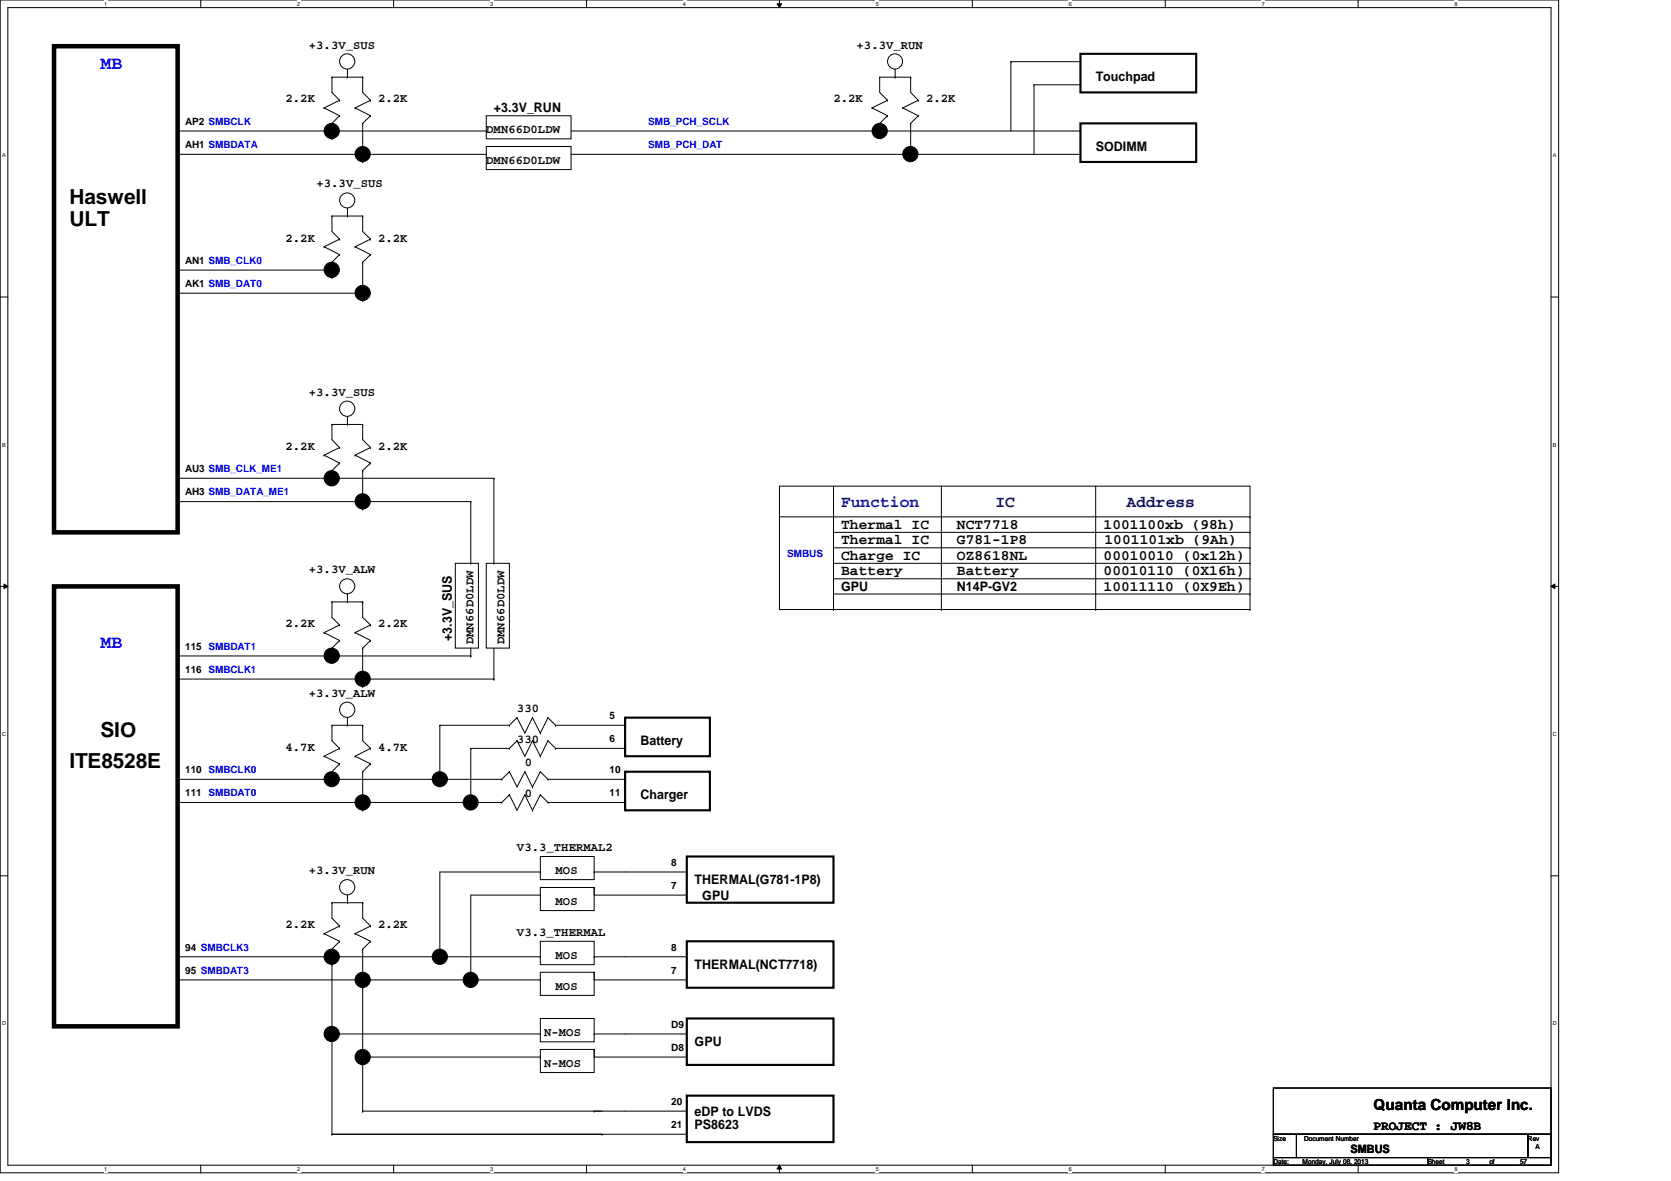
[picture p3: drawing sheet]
<svg xmlns="http://www.w3.org/2000/svg" width="297mm" height="210mm" viewBox="0 0 297 210" stroke-linecap="round" stroke-linejoin="round" font-family="sans-serif">
<path d="M0 0h277.1v208.4h-277.1zM1.4 1.4h274.3v205.7h-274.3z" fill="none" stroke="#000" stroke-width=".18"/>
<g fill="#fff">
<path d="M18.5 .1h.6v1.1h-.6z"/>
<path d="M18.5 207.2h.6v1.1h-.6z"/>
</g>
<path d="M35.7 0v1.4M35.7 207.1v1.3" fill="none" stroke="#000" stroke-width=".18"/>
<g fill="#fff">
<path d="M52.8 .1h.6v1.1h-.6z"/>
<path d="M52.8 207.2h.6v1.1h-.6z"/>
</g>
<path d="M70 0v1.4M70 207.1v1.3" fill="none" stroke="#000" stroke-width=".18"/>
<g fill="#fff">
<path d="M87.1 .1h.6v1.1h-.6z"/>
<path d="M87.1 207.2h.6v1.1h-.6z"/>
</g>
<path d="M104.3 0v1.4M104.3 207.1v1.3" fill="none" stroke="#000" stroke-width=".18"/>
<g fill="#fff">
<path d="M121.4 .1h.6v1.1h-.6z"/>
<path d="M121.4 207.2h.6v1.1h-.6z"/>
</g>
<path d="M138.1 .7h.8l-.3 .7zM138.6 0v1.4M138.6 207.1l.3 .7h-.8zM138.6 207.1v1.3" fill="none" stroke="#000" stroke-width=".18"/>
<path d="M138.1 .7h.8l-.3 .7zM138.6 207.1l.3 .7h-.8z" fill="#000"/>
<g fill="#fff">
<path d="M155.7 .1h.5v1.1h-.5z"/>
<path d="M155.7 207.2h.5v1.1h-.5z"/>
</g>
<path d="M172.8 0v1.4M172.8 207.1v1.3" fill="none" stroke="#000" stroke-width=".18"/>
<g fill="#fff">
<path d="M190 .1h.5v1.1h-.5z"/>
<path d="M190 207.2h.5v1.1h-.5z"/>
</g>
<path d="M207.1 0v1.4M207.1 207.1v1.3" fill="none" stroke="#000" stroke-width=".18"/>
<g fill="#fff">
<path d="M224.3 .1h.5v1.1h-.5z"/>
<path d="M224.3 207.2h.5v1.1h-.5z"/>
</g>
<path d="M241.4 0v1.4M241.4 207.1v1.3" fill="none" stroke="#000" stroke-width=".18"/>
<g fill="#fff">
<path d="M258.6 .1h.5v1.1h-.5z"/>
<path d="M258.6 207.2h.5v1.1h-.5z"/>
<path d="M.4 27.1h.6v1.1h-.6z"/>
<path d="M276.1 27.1h.6v1.1h-.6z"/>
<path d="M.4 78.5h.6v1.1h-.6z"/>
<path d="M276.1 78.5h.6v1.1h-.6z"/>
</g>
<path d="M0 52.8h1.4M275.7 52.8h1.4" fill="none" stroke="#000" stroke-width=".18"/>
<g fill="#fff">
<path d="M.4 129.9h.7v1.1h-.7z"/>
<path d="M276.1 129.9h.7v1.1h-.7z"/>
</g>
<path d="M0 104.2h1.4M.7 103.8l.7 .4-.7 .4zM275.7 104.2l.7-.4v.8zM275.7 104.2h1.4" fill="none" stroke="#000" stroke-width=".18"/>
<path d="M.7 103.8l.7 .4-.7 .4zM275.7 104.2l.7-.4v.8z" fill="#000"/>
<g fill="#fff">
<path d="M.4 181.4h.7v1.1h-.7z"/>
<path d="M276.1 181.4h.7v1.1h-.7z"/>
</g>
<g fill="none" stroke="#000" stroke-width=".18">
<path d="M57.6 19.2h.1M57.6 19.2l2.8 1.4M59 13.7h.1M59 13.7v2.7l1.4 1.4M59 13.7h5.5M60.4 17.8h.1M60.4 17.8l-2.8 1.4M61.8 13.7h.1M61.8 12.3v1.4M63.1 19.2h.1M63.1 19.2l2.8 1.4M64.5 13.7h.1"/>
<path d="M64.5 13.7v2.7l1.4 1.4M65.9 17.8h.1M65.9 17.8l-2.8 1.4M155 19.2h.1M155 19.2l2.8 1.4M156.4 13.7h.1M156.4 13.7v2.7l1.4 1.4M156.4 13.7h5.5M157.8 17.8h.1M157.8 17.8l-2.8 1.4M159.1 13.7h.1M159.1 12.3v1.4"/>
<path d="M160.5 19.2h.1M160.5 19.2l2.7 1.4M161.9 13.7h.1M161.9 13.7v2.7l1.3 1.4M163.2 17.8h.1M163.2 17.8l-2.7 1.4M179.7 11h.1M179.7 11v12.3M179.7 11h12.4M183.8 15.1h.1M183.8 15.1v12.3M183.8 15.1h8.3"/>
<path d="M192.1 11h.1M192.1 15.1h.1M31.6 23.3h54.8M31.6 27.4h54.8M59 21.9h.1M59 24.7h.1M59 38.4h.1M59 21.9v2.8M59 38.4v2.7l1.4 1.4M59 38.4h5.5M60.4 20.6h.1M60.4 20.6l-1.4 1.3"/>
<path d="M61.8 38.4h.1M61.8 37v1.4M64.5 28.8h.1M64.5 21.9h.1M64.5 38.4h.1M64.5 21.9v6.9M64.5 38.4v2.7l1.4 1.4M65.9 20.6h.1M65.9 20.6l-1.4 1.3M86.4 20.6h15.1v4.1h-15.1zM86.4 26h15.1v4.1h-15.1zM86.4 23.3h.1"/>
<path d="M86.4 27.4h.1M101.5 23.3h90.6M101.5 27.4h90.6M156.4 21.9h.1M156.4 23.3h.1M156.4 21.9v1.4M157.8 20.6h.1M157.8 20.6l-1.4 1.3M161.9 27.4h.1M161.9 21.9h.1M161.9 21.9v5.5M163.2 20.6h.1"/>
<path d="M163.2 20.6l-1.3 1.3M192.1 23.3h.1M192.1 27.4h.1M31.6 48h27.4M31.6 52.1h32.9M57.6 43.9h.1M57.6 43.9l2.8 1.4M59 48h.1M59 46.6h.1M59 49.4h.1M59 46.6v2.8M60.4 42.5h.1"/>
<path d="M60.4 45.3h.1M60.4 45.3l-1.4 1.3M60.4 42.5l-2.8 1.4M63.1 43.9h.1M63.1 43.9l2.8 1.4M64.5 53.5h.1M64.5 46.6h.1M64.5 52.1h.1M64.5 46.6v6.9M65.9 42.5h.1M65.9 45.3h.1M65.9 45.3l-1.4 1.3"/>
<path d="M65.9 42.5l-2.8 1.4M59 75.4h.1M59 75.4v2.7l1.4 1.4M59 75.4h5.5M60.4 79.5h.1M60.4 79.5l-2.8 1.4M61.8 75.4h.1M61.8 74v1.4M64.5 75.4h.1M64.5 75.4v2.7l1.4 1.4M65.9 79.5h.1M65.9 79.5l-2.8 1.4"/>
<path d="M31.6 85h56.2M31.6 89.2h52.1M57.6 80.9h.1M57.6 80.9l2.8 1.4M59 83.7h.1M60.4 82.3h.1M60.4 82.3l-1.4 1.4M63.1 80.9h.1M63.1 80.9l2.8 1.4M64.5 83.7h.1M64.5 90.5h.1M64.5 83.7v6.8"/>
<path d="M65.9 82.3h.1M65.9 82.3l-1.4 1.4M83.7 89.2h.1M83.7 89.2v10.9M87.8 85h.1M87.8 85v15.1M138.6 86.4h83.6v21.9h-83.6zM138.6 91.9h83.6M148.2 94.6h74M148.2 97.4h74M148.2 86.4v21.9M167.3 86.4v21.9"/>
<path d="M194.8 86.4v21.9M222.2 91.9h.1M222.2 94.6h.1M222.2 97.4h.1M31.6 116.6h52.1M57.6 112.4h.1M57.6 112.4l2.8 1.4M59 115.2h.1M59 107h.1M59 107v2.7l1.4 1.4M59 107h5.5M60.4 111.1h.1"/>
<path d="M60.4 113.8h.1M60.4 113.8l-1.4 1.4M60.4 111.1l-2.8 1.3M61.8 107h.1M61.8 105.6v1.4M63.1 112.4h.1M63.1 112.4l2.8 1.4M64.5 115.2h.1M64.5 107h.1M64.5 107v2.7l1.4 1.4M64.5 115.2v6.8M65.9 111.1h.1"/>
<path d="M65.9 113.8h.1M65.9 113.8l-1.4 1.4M65.9 111.1l-2.8 1.3M80.9 100.1h4.1v15.1h-4.1zM83.7 100.1h.1M83.7 116.6h.1M83.7 115.2v1.4M86.4 100.1h4.1v15.1h-4.1zM87.8 100.1h.1M87.8 115.2v5.5M138.6 108.3h83.6M148.2 108.3h.1"/>
<path d="M148.2 100.1h74M148.2 102.9h74M148.2 105.6h74M167.3 108.3h.1M194.8 108.3h.1M222.2 108.3h.1M222.2 100.1h.1M222.2 102.9h.1M222.2 105.6h.1M31.6 120.7h56.2M31.6 138.5h57.6M57.6 134.4h.1"/>
<path d="M57.6 134.4l2.8 1.4M59 137.2h.1M59 128.9h.1M59 128.9v2.8l1.4 1.3M59 128.9h5.5M60.4 133h.1M60.4 135.8h.1M60.4 135.8l-1.4 1.4M60.4 133l-2.8 1.4M61.8 128.9h.1M61.8 127.6v1.3M63.1 134.4h.1"/>
<path d="M63.1 134.4l2.8 1.4M64.5 122h.1M64.5 137.2h.1M64.5 128.9h.1M64.5 128.9v2.8l1.4 1.3M64.5 137.2v6.8M65.9 133h.1M65.9 135.8h.1M65.9 135.8l-1.4 1.4M65.9 133l-2.8 1.4M78.2 128.9h.1M78.2 128.9h12.3"/>
<path d="M78.2 128.9v9.6M83.7 133h.1M83.7 133v9.6M83.7 133h6.8M87.8 120.7h.1M89.2 138.5h.1M90.5 128.9h.1M90.5 133h.1M90.5 137.2h.1M90.5 137.2l1.4 2.7 1.4-2.7M90.5 137.2l-1.3 1.3M91.9 127.6h.1"/>
<path d="M91.9 131.7h.1M91.9 127.6l1.4 2.7 1.4-2.7M91.9 127.6l-1.4 1.3M91.9 131.7l1.4 2.7 1.4-2.7M91.9 131.7l-1.4 1.3M93.3 137.2h.1M93.3 137.2l1.4 2.7M94.7 127.6h.1M94.7 131.7h.1M94.7 139.9h.1M94.7 127.6l1.4 2.7M94.7 131.7l1.4 2.7"/>
<path d="M96.1 130.3h.1M96.1 134.4h.1M96.1 137.2h.1M96.1 137.2l-1.4 2.7M96.1 137.2l1.3 1.3M97.4 127.6h.1M97.4 131.7h.1M97.4 138.5h.1M97.4 138.5h13.7M97.4 127.6l-1.3 2.7M97.4 127.6l1.4 1.3M97.4 131.7l-1.3 2.7"/>
<path d="M97.4 131.7l1.4 1.3M98.8 128.9h.1M98.8 133h.1M98.8 128.9h12.3M98.8 133h12.3M111.1 128.9h.1M111.1 133h.1M111.1 138.5h.1M0 155.7h1.4M31.6 142.6h57.6M61.8 159.1v1.3M64.5 144h.1"/>
<path d="M89.2 142.6h.1M90.5 141.3h.1M90.5 141.3l1.4 2.7 1.4-2.7M90.5 141.3l-1.3 1.3M93.3 141.3h.1M93.3 141.3l1.4 2.7M94.7 144h.1M96.1 152.2h9.5v4.1h-9.5zM96.1 157.7h9.5v4.1h-9.5zM96.1 141.3h.1M96.1 155h.1M96.1 159.1h.1"/>
<path d="M96.1 159.1h-12.4v15.1M96.1 155h-17.9v15.1M96.1 141.3l-1.4 2.7M96.1 141.3l1.3 1.3M97.4 142.6h.1M97.4 142.6h13.7M105.6 155h.1M105.6 157.7h.1M105.6 157.7v1.4h16.5M105.6 155h16.5M111.1 142.6h.1M122.1 155h.1"/>
<path d="M122.1 159.1h.1M275.7 155.7h1.4M31.6 170.1h.1M31.6 174.2h.1M31.6 170.1h64.5M31.6 174.2h64.5M57.6 165.9h.1M57.6 165.9l2.8 1.4M59 168.7h.1M59 160.4h.1M59 171.4h.1M59 160.4v2.8l1.4 1.4"/>
<path d="M59 171.4v30.2M59 160.4h5.5M60.4 164.6h.1M60.4 167.3h.1M60.4 167.3l-1.4 1.4M60.4 164.6l-2.8 1.3M61.8 160.4h.1M63.1 165.9h.1M63.1 165.9l2.8 1.4M64.5 168.7h.1M64.5 175.6h.1M64.5 160.4h.1"/>
<path d="M64.5 174.2h.1M64.5 160.4v2.8l1.4 1.4M64.5 168.7v28.8M65.9 164.6h.1M65.9 167.3h.1M65.9 167.3l-1.4 1.4M65.9 164.6l-2.8 1.3M78.2 170.1h.1M83.7 174.2h.1M96.1 167.3h9.5v4.1h-9.5zM96.1 172.8h9.5v4.1h-9.5zM96.1 170.1h.1"/>
<path d="M96.1 174.2h.1M105.6 170.1h.1M105.6 172.8h.1M105.6 172.8v1.4h16.5M105.6 170.1h16.5M122.1 170.1h.1M122.1 174.2h.1M59 183.8h37.1M64.5 197.5h.1M64.5 187.9h31.6M64.5 197.5h57.6M96.1 181h9.5v4.2h-9.5z"/>
<path d="M96.1 186.5h9.5v4.1h-9.5zM96.1 183.8h.1M96.1 187.9h.1M105.6 183.8h.1M105.6 186.5h.1M105.6 197.5h.1M105.6 183.8h16.5M105.6 186.5v1.4h16.5M122.1 183.8h.1M122.1 187.9h.1M122.1 197.5h.1M226.4 193.4h49.3v8.2h-49.3z"/>
<path d="M59 201.6h.1M59 201.6h63.1M107 201.6h.1M122.1 201.6h.1M226.4 201.6h4.1v4.1h-4.1zM226.4 205.7h27.4v1.4h-27.4zM230.5 201.6h41.1v4.1h-41.1zM253.8 205.7h21.9v1.4h-21.9zM271.6 201.6h4.1v4.1h-4.1z"/>
<circle cx="61.7" cy="10.9" r="1.35"/>
<circle cx="159.1" cy="10.9" r="1.35"/>
<circle cx="59" cy="23.3" r="1.35"/>
<circle cx="61.7" cy="35.6" r="1.34"/>
<circle cx="64.5" cy="27.4" r="1.35"/>
<circle cx="156.4" cy="23.3" r="1.35"/>
<circle cx="161.8" cy="27.4" r="1.35"/>
<circle cx="59" cy="48" r="1.35"/>
<circle cx="64.5" cy="52.1" r="1.35"/>
<circle cx="61.7" cy="72.6" r="1.35"/>
<circle cx="59" cy="85" r="1.35"/>
<circle cx="64.5" cy="89.1" r="1.35"/>
<circle cx="59" cy="116.5" r="1.35"/>
<circle cx="61.7" cy="104.2" r="1.34"/>
<circle cx="59" cy="138.5" r="1.34"/>
<circle cx="61.7" cy="126.1" r="1.35"/>
<circle cx="64.5" cy="120.6" r="1.35"/>
<circle cx="78.2" cy="138.5" r="1.34"/>
<circle cx="61.7" cy="157.7" r="1.35"/>
<circle cx="64.5" cy="142.6" r="1.35"/>
<circle cx="83.7" cy="142.6" r="1.35"/>
<circle cx="59" cy="170" r="1.35"/>
<circle cx="64.5" cy="174.2" r="1.35"/>
<circle cx="78.2" cy="170" r="1.35"/>
<circle cx="83.7" cy="174.1" r="1.35"/>
<circle cx="59" cy="183.8" r="1.35"/>
<circle cx="64.5" cy="187.9" r="1.35"/>
</g>
<path d="M9.6 8.2h22v86.4h-22zM9.6 104.2h22v78.2h-22z" fill="none" stroke="#000" stroke-width=".8"/>
<g fill="#000">
<circle cx="59" cy="23.3" r="1.35"/>
<circle cx="64.5" cy="27.4" r="1.35"/>
<circle cx="156.4" cy="23.3" r="1.35"/>
<circle cx="161.8" cy="27.4" r="1.35"/>
<circle cx="59" cy="48" r="1.35"/>
<circle cx="64.5" cy="52.1" r="1.35"/>
<circle cx="59" cy="85" r="1.35"/>
<circle cx="64.5" cy="89.1" r="1.35"/>
<circle cx="59" cy="116.5" r="1.35"/>
<circle cx="59" cy="138.5" r="1.34"/>
<circle cx="64.5" cy="120.6" r="1.35"/>
<circle cx="78.2" cy="138.5" r="1.34"/>
<circle cx="64.5" cy="142.6" r="1.35"/>
<circle cx="83.7" cy="142.6" r="1.35"/>
<circle cx="59" cy="170" r="1.35"/>
<circle cx="64.5" cy="174.2" r="1.35"/>
<circle cx="78.2" cy="170" r="1.35"/>
<circle cx="83.7" cy="174.1" r="1.35"/>
<circle cx="59" cy="183.8" r="1.35"/>
<circle cx="64.5" cy="187.9" r="1.35"/>
</g>
<path d="M192.1 9.6h20.5v6.8h-20.5zM192.1 21.9h20.5v6.9h-20.5zM111.1 127.6h15.1v6.8h-15.1zM111.1 137.2h15.1v6.8h-15.1zM122.1 152.2h26.1v8.2h-26.1zM122.1 167.3h26.1v8.3h-26.1zM122.1 181h26.1v8.3h-26.1zM122.1 194.7h26.1v8.3h-26.1z" fill="none" stroke="#000" stroke-width=".38"/>
<g font-size="3.7">
<text x="12.4" y="36.3">Haswell</text>
<text x="12.4" y="40.1">ULT</text>
<text x="17.9" y="131">SIO</text>
<text x="12.4" y="136.4">ITE8528E</text>
</g>
<g font-size="3.3" fill="#00f">
<text x="17.9" y="12.3">MB</text>
<text x="17.9" y="115.1">MB</text>
</g>
<text font-size="2.9" fill="#0000a0" x="149.5" y="90.2">Function</text>
<g font-size="2.9" fill="#000080">
<text x="177" y="90.2">IC</text>
<text x="200.3" y="90.2">Address</text>
</g>
<text font-size="2.7" x="244.2" y="197.3">Quanta Computer Inc.</text>
<g font-size="2.6">
<text x="149.5" y="94">Thermal IC</text>
<text x="170.1" y="94">NCT7718</text>
<text x="196.2" y="94">1001100xb (98h)</text>
<text x="149.5" y="99.5">Charge IC</text>
<text x="149.5" y="96.7">Thermal IC</text>
<text x="170.1" y="99.5">OZ8618NL</text>
<text x="170.1" y="96.7">G781-1P8</text>
<text x="196.2" y="99.5">00010010 (0x12h)</text>
<text x="196.3" y="96.7">1001101xb (9Ah)</text>
<text x="149.5" y="102.2">Battery</text>
<text x="170.1" y="102.2">Battery</text>
<text x="196.2" y="102.2">00010110 (0X16h)</text>
<text x="196.2" y="105">10011110 (0X9Eh)</text>
</g>
<g font-size="2.3">
<text x="194.8" y="14.5">Touchpad</text>
<text x="87.8" y="20">+3.3V_RUN</text>
<text x="194.8" y="26.8">SODIMM</text>
<text x="149.5" y="105">GPU</text>
<text x="170.1" y="105">N14P-GV2</text>
<text x="80.3" y="114" transform="rotate(-90 80.3 114)">+3.3V_SUS</text>
<text x="113.9" y="132.5">Battery</text>
<text x="113.9" y="142">Charger</text>
<text x="123.5" y="157.1">THERMAL(G781-1P8)</text>
<text x="124.8" y="159.9">GPU</text>
<text x="123.5" y="172.2">THERMAL(NCT7718)</text>
<text x="123.5" y="185.9">GPU</text>
<text x="123.5" y="198.3">eDP to LVDS</text>
<text x="123.5" y="200.7">PS8623</text>
<text x="244.2" y="200.8">PROJECT : JW8B</text>
</g>
<g font-size="2.2">
<text x="54.9" y="8.6">+3.3V_SUS</text>
<text x="152.3" y="8.6">+3.3V_RUN</text>
<text x="50.8" y="18.2">2.2K</text>
<text x="67.2" y="18.2">2.2K</text>
<text x="86.4" y="23.7">DMN66D0LDW</text>
<text x="148.2" y="18.2">2.2K</text>
<text x="164.6" y="18.2">2.2K</text>
<text x="86.4" y="29.2">DMN66D0LDW</text>
<text x="56.3" y="33.3">+3.3V_SUS</text>
<text x="50.8" y="42.9">2.2K</text>
<text x="67.2" y="42.9">2.2K</text>
<text x="54.9" y="70.4">+3.3V_SUS</text>
<text x="50.8" y="79.9">2.2K</text>
<text x="67.2" y="79.9">2.2K</text>
<text x="54.9" y="101.9">+3.3V_ALW</text>
<text x="50.8" y="111.5">2.2K</text>
<text x="67.2" y="111.5">2.2K</text>
<text x="84.2" y="114.5" transform="rotate(-90 84.2 114.5)">DMN66D0LDW</text>
<text x="89.7" y="114.5" transform="rotate(-90 89.7 114.5)">DMN66D0LDW</text>
<text x="54.9" y="123.8">+3.3V_ALW</text>
<text x="91.9" y="126.6">330</text>
<text x="50.8" y="133.4">4.7K</text>
<text x="67.2" y="133.4">4.7K</text>
<text x="91.9" y="132.1">330</text>
<text x="93.3" y="136.2">0</text>
<text x="93.3" y="141.6">0</text>
<text x="54.9" y="155.4">+3.3V_RUN</text>
<text x="91.9" y="151.3">V3.3_THERMAL2</text>
<text x="98.8" y="155.4">MOS</text>
<text x="98.8" y="160.9">MOS</text>
<text x="50.8" y="165">2.2K</text>
<text x="67.2" y="165">2.2K</text>
<text x="91.9" y="166.4">V3.3_THERMAL</text>
<text x="98.8" y="170.5">MOS</text>
<text x="98.8" y="175.9">MOS</text>
<text x="96.7" y="184.2">N-MOS</text>
<text x="96.7" y="189.7">N-MOS</text>
</g>
<text font-size="2" x="240.1" y="204.9">SMBUS</text>
<g font-size="1.8">
<text x="32.9" y="22.2">AP2 SMBCLK</text>
<text x="32.9" y="26.3">AH1 SMBDATA</text>
<text x="32.9" y="46.9">AN1 SMB_CLK0</text>
<text x="32.9" y="51">AK1 SMB_DAT0</text>
<text x="32.9" y="83.9">AU3 SMB_CLK_ME1</text>
<text x="32.9" y="88.1">AH3 SMB_DATA_ME1</text>
<text x="32.9" y="119.6">116 SMBCLK1</text>
<text x="32.9" y="115.5">115 SMBDAT1</text>
<text x="108.4" y="127.8">5</text>
<text x="108.4" y="132">6</text>
<text x="32.9" y="137.4">110 SMBCLK0</text>
<text x="108.4" y="137.4">10</text>
<text x="32.9" y="141.5">111 SMBDAT0</text>
<text x="108.4" y="141.5">11</text>
<text x="119.3" y="153.9">8</text>
<text x="119.3" y="158">7</text>
<text x="32.9" y="169">94 SMBCLK3</text>
<text x="32.9" y="173.1">95 SMBDAT3</text>
<text x="119.3" y="169">8</text>
<text x="119.3" y="173.1">7</text>
<text x="119.3" y="182.7">D9</text>
<text x="119.3" y="186.8">D8</text>
<text x="119.3" y="196.4">20</text>
<text x="119.3" y="200.5">21</text>
</g>
<g font-size="1.8" fill="#00f">
<text x="115.2" y="22.2">SMB_PCH_SCLK</text>
<text x="115.2" y="26.3">SMB_PCH_DAT</text>
<text x="139.9" y="99">SMBUS</text>
</g>
<g font-size="1.2">
<text x="226.4" y="202.7">Size</text>
<text x="231.8" y="202.7">Document Number</text>
<text x="271.6" y="202.7">Rev</text>
<text x="226.4" y="206.9">Date:</text>
<text x="231.6" y="206.9">Monday, July 08, 2013</text>
<text x="253.8" y="206.9">Sheet</text>
<text x="260.6" y="206.9">3</text>
<text x="264.7" y="206.9">of</text>
<text x="270.2" y="206.9">57</text>
<text x="273" y="204.1">A</text>
</g>
<g font-size="1">
<text x="18.5" y="1">1</text>
<text x="52.8" y="1">2</text>
<text x="87.1" y="1">3</text>
<text x="121.4" y="1">4</text>
<text x="155.7" y="1">5</text>
<text x="190" y="1">6</text>
<text x="224.3" y="1">7</text>
<text x="258.6" y="1">8</text>
<text x=".4" y="27.9">A</text>
<text x="276.1" y="27.9">A</text>
<text x=".4" y="79.4">B</text>
<text x="276.1" y="79.4">B</text>
<text x=".4" y="130.8">C</text>
<text x="276.1" y="130.8">C</text>
<text x=".4" y="182.2">D</text>
<text x="276.1" y="182.2">D</text>
<text x="18.5" y="208.1">1</text>
<text x="52.8" y="208.1">2</text>
<text x="87.1" y="208.1">3</text>
<text x="121.4" y="208.1">4</text>
<text x="155.7" y="208.1">5</text>
<text x="190" y="208.1">6</text>
<text x="224.3" y="208.1">7</text>
<text x="258.6" y="208.1">8</text>
</g>
</svg>
